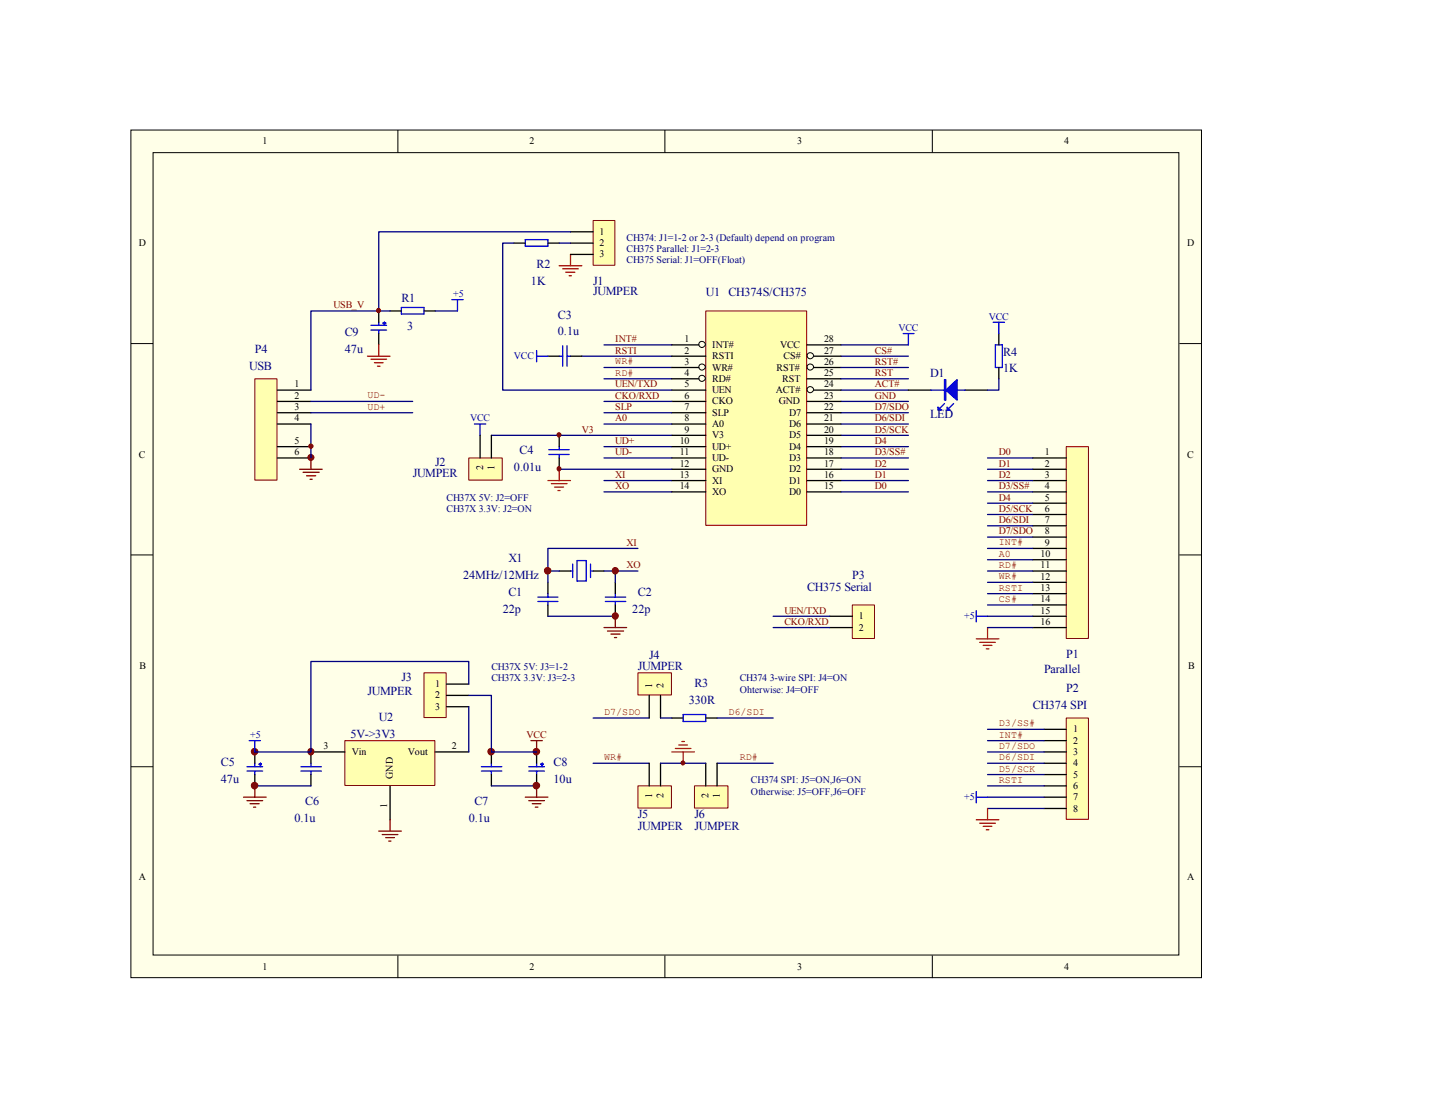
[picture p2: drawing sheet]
<svg xmlns="http://www.w3.org/2000/svg" width="279mm" height="216mm" viewBox="0 0 279 216" stroke-linecap="round" stroke-linejoin="round" font-family="sans-serif">
<path d="M25.5 25.3h208.4v165h-208.4z" fill="#ffffe8"/>
<g fill="none" stroke="#000" stroke-width=".19">
<path d="M25.5 25.3h208.4v165h-208.4zM29.8 29.7h199.7v156.2h-199.7zM77.5 25.3v4.4M129.5 25.3v4.4M181.5 25.3v4.4M25.5 66.9h4.3M229.6 66.9h4.4M25.5 108h4.3M229.6 108h4.4M25.5 149.3h4.3M229.6 149.3h4.4M77.5 186v4.4"/>
<path d="M129.5 186v4.4M181.5 186v4.4"/>
</g>
<g fill="none" stroke="#00f" stroke-width=".25">
<path d="M48.1 150.1h3M48.1 149.3h3M49.6 148.6v.7M49.6 150.1v.7M50.5 148.8l.2 .2 .2-.2M50.5 148.8h.4M50.7 148.6l-.2 .2M50.7 148.6l.2 .2M50.7 148.6v.7M58.6 150.1h4M58.6 149.3h4M60.5 148.6v.7"/>
<path d="M60.5 150.1v.7"/>
</g>
<path d="M49.6 146.4v2.2M49.6 150.8v2.2M60.5 146.4v2.2M60.5 150.8v2.2" fill="none" stroke="#000" stroke-width=".25"/>
<path d="M47.4 155.2h4.4M48.1 155.9h3M48.7 156.5h1.8M49.4 157.1h.4M49.6 153v2.2" fill="none" stroke="#800000" stroke-width=".25"/>
<path d="M67.2 144.3h17.5v8.6h-17.5z" fill="#ffffb0"/>
<path d="M67.1 144.2h17.6v8.7h-17.6z" fill="none" stroke="#800000" stroke-width=".19"/>
<path d="M60.5 146.4h6.6M75.9 153v6.6M84.8 146.4h6.5M95.7 146.4v2.2M95.7 150.8v2.2M104.5 146.4v2.2M104.5 150.8v2.2" fill="none" stroke="#000" stroke-width=".25"/>
<g fill="none" stroke="#00f" stroke-width=".25">
<path d="M93.7 150.1h4M93.7 149.3h4M95.7 148.6v.7M95.7 150.1v.7M103 150.1h3M103 149.3h3M104.5 148.6v.7M104.5 150.1v.7M105.3 148.8l.3 .2 .1-.2M105.3 148.8h.4M105.6 148.6l-.3 .2M105.6 148.6l.1 .2"/>
<path d="M105.6 148.6v.7"/>
</g>
<path d="M75.9 159.6v2.2M102.3 155.2h4.4M103 155.9h3M103.4 144.2h2.2M103.6 156.5h1.7M104.2 157.1h.5M104.5 144.2v2.2M104.5 153v2.2M73.7 161.8h4.4M74.4 162.5h3.1M75.1 163.1h1.7M75.7 163.7h.4" fill="none" stroke="#800000" stroke-width=".25"/>
<path d="M49.6 153h10.9M95.7 153h8.8" fill="none" stroke="#000080" stroke-width=".25"/>
<g fill="#800000" stroke="#800000" stroke-width=".19">
<circle cx="95.6" cy="146.3" r=".64"/>
<circle cx="49.6" cy="146.3" r=".64"/>
<circle cx="49.6" cy="152.9" r=".64"/>
<circle cx="104.4" cy="146.3" r=".64"/>
<circle cx="104.4" cy="152.9" r=".64"/>
<circle cx="60.5" cy="146.3" r=".61"/>
</g>
<path d="M49.7 73.8h4.2v19.7h-4.2z" fill="#ffffb0"/>
<path d="M49.6 73.7h4.3v19.8h-4.3z" fill="none" stroke="#800000" stroke-width=".19"/>
<g fill="none" stroke="#000" stroke-width=".25">
<path d="M100.1 47.3h2.2M106.7 47.3h2.2M54 75.9h6.5M54 78.1h6.5M75.9 60.5h2.2M82.5 60.5h2.3M106.7 69.3h2.2M111.1 69.3h2.2M54 80.3h6.5M54 82.5h6.5M54 87h6.5M54 89.2h6.5"/>
<path d="M108.9 84.8v2.2M108.9 89.2v2.2M106.7 113.4v2.2M106.7 117.8v2.2M108.9 111.2h2.2M115.5 111.2h2.1M119.8 113.4v2.2M119.8 117.8v2.2"/>
</g>
<path d="M58.3 91.4h4.4M59 91.9h3.1M59.7 92.6h1.8M60.4 93.3h.4M60.5 89.2v2.2M119.8 120v2.2M117.6 122.2h4.4M118.3 122.9h3.1M119 123.4h1.7M119.6 124.1h.5" fill="none" stroke="#800000" stroke-width=".25"/>
<g fill="none" stroke="#00f" stroke-width=".25">
<path d="M78.1 59.9h4.4v1.2h-4.4zM88 58.3h2.2M89.1 58.3v2.2M102.3 46.7h4.4v1.2h-4.4zM104.5 69.3h2.2M104.5 68.2v2.2M108.9 69.3h.7M109.6 67.3v4M110.4 69.3h.7M110.4 67.3v4M175.9 64.9h2.1M176.9 64.9v2.2"/>
<path d="M106.8 88.5h4M106.8 87.5h4M108.9 87v.5M108.9 88.5v.7M104.7 117.1h3.9M104.7 116.2h3.9M106.7 115.6v.6M106.7 117.1v.7M111.1 111.2h.4M111.5 109.8v2.6M112.4 109.1h1.7v4h-1.7zM115 109.8v2.6"/>
<path d="M115 111.2h.5M117.9 117.1h3.9M117.9 116.2h3.9M119.8 115.6v.6M119.8 117.1v.7M48.5 144.2h2.2M49.6 144.2v2.2"/>
</g>
<g fill="none" stroke="#000080" stroke-width=".25">
<path d="M60.5 78.1h19.8M75.9 60.5h-15.4v15.4M84.8 60.5h4.3M113.3 69.3h17.5M117.6 73.7h13.2M117.6 71.5h13.2M117.6 67.1h13.2M163.7 78.1h13.2M163.7 75.9h13.2M163.7 67.1h13.2M163.7 69.3h13.2M60.5 80.3h19.8"/>
<path d="M60.5 82.5v6.7M95.7 84.8h35.1M117.6 95.8h13.2M117.6 93.6h13.2M117.6 89.2h13.2M117.6 87h13.2M117.6 82.5h13.2M163.7 80.3h13.2M163.7 95.8h13.2M163.7 93.6h13.2M163.7 91.4h13.2M163.7 89.2h13.2"/>
<path d="M163.7 87h13.2M163.7 84.8h13.2M163.7 82.5h13.2M106.7 120h13.1M106.7 111.2h2.2M117.6 111.2h6.6M119.8 111.2v2.2M124.2 106.8h-17.5v6.6"/>
</g>
<g fill="#800000" stroke="#800000" stroke-width=".19">
<circle cx="119.8" cy="111.1" r=".61"/>
<circle cx="106.6" cy="111.1" r=".64"/>
<circle cx="119.8" cy="119.9" r=".61"/>
<circle cx="60.5" cy="89.1" r=".59"/>
</g>
<path d="M108.9 51.7h4.4M109.6 52.3h3M110.2 53h1.7M110.8 53.7h.5M111.1 49.5v2.2M106.7 93.6h4.4M107.4 94.1h3M107.9 94.8h1.8M108.6 95.5h.5M108.9 91.4v2.2" fill="none" stroke="#f00" stroke-width=".25"/>
<path d="M207.7 87h4.2v37.3h-4.2z" fill="#ffffb0"/>
<path d="M207.6 87h4.3v37.3h-4.3z" fill="none" stroke="#800000" stroke-width=".19"/>
<g fill="none" stroke="#000" stroke-width=".25">
<path d="M201.1 89.2h6.5M201.1 91.4h6.5M201.1 93.6h6.5M201.1 95.8h6.5M201.1 98h6.5M201.1 100.2h6.5M201.1 102.4h6.5M201.1 104.6h6.5M201.1 106.8h6.5M201.1 109h6.5M201.1 111.2h6.5M201.1 113.4h6.5"/>
<path d="M201.1 115.6h6.5M201.1 117.8h6.5M201.1 120h6.5M201.1 122.2h6.5"/>
</g>
<path d="M190.1 118.9v2.2M190.1 120h2.2" fill="none" stroke="#00f" stroke-width=".25"/>
<path d="M190.1 124.4h4.4M190.8 125.1h3M191.4 125.6h1.7M192 126.3h.5M192.3 122.2v2.2" fill="none" stroke="#f00" stroke-width=".25"/>
<g fill="none" stroke="#000080" stroke-width=".25">
<path d="M192.3 89.2h8.8M192.3 91.4h8.8M192.3 93.6h8.8M192.3 95.8h8.8M192.3 98h8.8M192.3 120h8.8M192.3 117.8h8.8M192.3 115.6h8.8M192.3 113.4h8.8M192.3 111.2h8.8M192.3 109h8.8M192.3 106.8h8.8"/>
<path d="M192.3 104.6h8.8M192.3 100.2h8.8M192.3 102.4h8.8M192.3 122.2h8.8"/>
</g>
<path d="M207.7 139.9h4.2v19.6h-4.2z" fill="#ffffb0"/>
<path d="M207.6 139.8h4.3v19.7h-4.3z" fill="none" stroke="#800000" stroke-width=".19"/>
<path d="M130.8 139.8h2.2M137.4 139.8h2.2M203.3 142h4.3M203.3 144.2h4.3M203.3 146.4h4.3M203.3 148.6h4.3M203.3 150.8h4.3M203.3 153h4.3M203.3 155.2h4.3M203.3 157.4h4.3" fill="none" stroke="#000" stroke-width=".25"/>
<path d="M115.5 139.8h10.9M139.6 139.8h10.9M115.5 148.6h10.9M139.6 148.6h10.9M192.3 142h11M192.3 144.2h11M192.3 146.4h11M192.3 148.6h11M192.3 150.8h11M192.3 153h11M192.3 155.2h11M192.3 157.4h11" fill="none" stroke="#000080" stroke-width=".25"/>
<path d="M133 139.1h4.4v1.4h-4.4zM190.1 154.1v2.2M190.1 155.2h2.2" fill="none" stroke="#00f" stroke-width=".25"/>
<path d="M130.8 146.4h4.4M131.5 145.7h3M132.2 145h1.7M132.8 144.4h.5M133 146.4v2.2M190.1 159.6h4.4M192.3 157.4v2.2M190.8 160.3h3M191.4 160.9h1.7M192 161.5h.5" fill="none" stroke="#f00" stroke-width=".25"/>
<path d="M166 117.9h4.3v6.4h-4.3z" fill="#ffffb0"/>
<path d="M165.9 117.8h4.4v6.5h-4.4z" fill="none" stroke="#800000" stroke-width=".19"/>
<path d="M161.5 120h4.4M161.5 122.2h4.4" fill="none" stroke="#000" stroke-width=".25"/>
<path d="M150.5 120h11M150.5 122.2h11" fill="none" stroke="#000080" stroke-width=".25"/>
<path d="M92.4 82.5h2.2M93.5 82.5v2.3" fill="none" stroke="#00f" stroke-width=".25"/>
<path d="M124.3 131.1h6.4v4.2h-6.4z" fill="#ffffb0"/>
<path d="M124.2 131h6.5v4.3h-6.5z" fill="none" stroke="#800000" stroke-width=".19"/>
<path d="M126.4 135.4v4.4M128.6 135.4v4.4" fill="none" stroke="#000" stroke-width=".25"/>
<path d="M124.3 153.1h6.4v4.2h-6.4z" fill="#ffffb0"/>
<path d="M124.2 153h6.5v4.3h-6.5z" fill="none" stroke="#800000" stroke-width=".19"/>
<path d="M126.4 148.6v4.4M128.6 148.6v4.4" fill="none" stroke="#000" stroke-width=".25"/>
<path d="M135.3 153.1h6.4v4.2h-6.4z" fill="#ffffb0"/>
<path d="M135.2 153h6.5v4.3h-6.5z" fill="none" stroke="#800000" stroke-width=".19"/>
<path d="M137.4 148.6v4.4M139.6 148.6v4.4" fill="none" stroke="#000" stroke-width=".25"/>
<path d="M128.6 148.6h8.8" fill="none" stroke="#000080" stroke-width=".25"/>
<path d="M82.6 131.1h4.3v8.6h-4.3z" fill="#ffffb0"/>
<path d="M82.5 131h4.4v8.7h-4.4z" fill="none" stroke="#800000" stroke-width=".19"/>
<path d="M73.7 60.5v2.2M73.7 64.9v2.2M87 133.2h4.3M87 135.4h4.3M87 137.6h4.3" fill="none" stroke="#000" stroke-width=".25"/>
<path d="M49.6 146.4h10.9M95.7 146.4h8.8" fill="none" stroke="#000080" stroke-width=".25"/>
<path d="M72.2 64.3h3.1M72.2 63.3h3.1M73.7 62.7v.6M73.7 64.3v.6M74.6 62.9l.2 .3 .3-.3M74.6 62.9h.5M74.8 62.7l-.2 .2M74.8 62.7l.3 .2M74.8 62.7v.6" fill="none" stroke="#00f" stroke-width=".25"/>
<path d="M71.5 69.3h4.4M72.2 69.9h3.1M72.9 70.6h1.7M73.5 71.3h.5M73.7 67.1v2.2" fill="none" stroke="#f00" stroke-width=".25"/>
<path d="M91.4 89.2h6.4v4.3h-6.4z" fill="#ffffb0"/>
<path d="M91.3 89.2h6.5v4.3h-6.5z" fill="none" stroke="#800000" stroke-width=".19"/>
<path d="M176.9 75.9h4.4M187.9 75.9h4.4M194.5 64.9v2.2M194.5 71.5v2.2M93.5 84.8v4.4M95.7 84.8v4.4" fill="none" stroke="#000" stroke-width=".25"/>
<path d="M181.3 75.9h6.6M183.9 78.6l-.9 .8M185.7 78.6l-.9 .8M193.4 62.7h2.2M193.8 67.1h1.4v4.4h-1.4zM194.5 62.7v2.2" fill="none" stroke="#00f" stroke-width=".25"/>
<g fill="#00f" stroke="#00f" stroke-width=".25">
<path d="M184.1 75.9l2.3-2v4z" fill-rule="evenodd"/>
<path d="M183.9 73.9h.2v4h-.2z" fill-rule="evenodd"/>
<path d="M182.6 79.2l.7 .6h-.7z" fill-rule="evenodd"/>
<path d="M184.4 79.2l.6 .6h-.6z" fill-rule="evenodd"/>
</g>
<path d="M194.5 73.7v2.2h-2.2" fill="none" stroke="#000080" stroke-width=".25"/>
<path d="M137.5 60.6h19.6v41.7h-19.6z" fill="#ffffb0"/>
<path d="M137.4 60.5h19.7v41.8h-19.7z" fill="none" stroke="#800000" stroke-width=".19"/>
<g fill="none" stroke="#000" stroke-width=".19">
<circle cx="136.7" cy="73.7" r=".62"/>
<circle cx="136.7" cy="67.1" r=".62"/>
<circle cx="136.7" cy="71.5" r=".62"/>
<circle cx="157.8" cy="75.9" r=".62"/>
<circle cx="157.8" cy="69.3" r=".62"/>
<circle cx="157.8" cy="71.5" r=".62"/>
</g>
<g fill="none" stroke="#000" stroke-width=".25">
<path d="M130.8 67.1h5.3M130.8 69.3h6.6M130.8 71.5h5.3M130.8 73.7h5.3M130.8 75.9h6.6M130.8 78.1h6.6M157.1 67.1h6.6M157.1 73.7h6.6M157.1 78.1h6.6M158.5 69.3h5.2M158.5 71.5h5.2M158.5 75.9h5.2"/>
<path d="M130.8 80.3h6.6M130.8 82.5h6.6M130.8 84.8h6.6M130.8 87h6.6M130.8 89.2h6.6M130.8 91.4h6.6M130.8 93.6h6.6M130.8 95.8h6.6M157.1 80.3h6.6M157.1 82.5h6.6M157.1 84.8h6.6M157.1 87h6.6"/>
<path d="M157.1 89.2h6.6M157.1 91.4h6.6M157.1 93.6h6.6M157.1 95.8h6.6"/>
</g>
<path d="M115.6 43h4.1v8.6h-4.1z" fill="#ffffb0"/>
<path d="M115.5 42.9h4.2v8.7h-4.2z" fill="none" stroke="#800000" stroke-width=".19"/>
<path d="M111.1 45.1h4.4M111.1 47.3h4.4M111.1 49.5h4.4" fill="none" stroke="#000" stroke-width=".25"/>
<path d="M100.1 47.3h-2.2v28.6h32.9M108.9 47.3h2.2M111.1 45.1h-37.4v15.4M117.6 78.1h13.2M163.7 71.5h13.2M163.7 73.7h13.2M108.9 91.4h21.9M117.6 80.3h13.2M91.3 135.4h4.4v11M91.3 133.2v-4.4h-30.8v17.6M91.3 137.6v8.8M128.6 139.8h2.2" fill="none" stroke="#000080" stroke-width=".25"/>
<g fill="#800000" stroke="#800000" stroke-width=".19">
<circle cx="60.5" cy="86.9" r=".42"/>
<circle cx="108.8" cy="84.7" r=".4"/>
<circle cx="108.8" cy="91.3" r=".4"/>
<circle cx="133" cy="148.5" r=".38"/>
<circle cx="73.7" cy="60.4" r=".4"/>
</g>
<g font-size="2.4" fill="#000080">
<text x="104.5" y="52.2">R2</text>
<text x="78.1" y="58.8">R1</text>
<text x="103.4" y="55.5">1K</text>
<text x="115.5" y="55.5">J1</text>
<text x="115.5" y="57.5">JUMPER</text>
<text x="137.4" y="57.7">U1 CH374S/CH375</text>
<text x="67.1" y="65.4">C9</text>
<text x="79.2" y="64.3">3</text>
<text x="108.6" y="62.1">C3</text>
<text x="108.6" y="65.2">0.1u</text>
<text x="48.5" y="72">USB</text>
<text x="49.6" y="68.7">P4</text>
<text x="67.1" y="68.7">47u</text>
<text x="195.3" y="69.3">R4</text>
<text x="181.1" y="73.3">D1</text>
<text x="195.3" y="72.5">1K</text>
<text x="181.1" y="81.4">LED</text>
<text x="101.2" y="88.5">C4</text>
<text x="80.3" y="92.9">JUMPER</text>
<text x="84.8" y="90.7">J2</text>
<text x="100.1" y="91.8">0.01u</text>
<text x="90.2" y="112.8">24MHz/12MHz</text>
<text x="99" y="109.4">X1</text>
<text x="165.9" y="112.8">P3</text>
<text x="97.9" y="119.4">22p</text>
<text x="99" y="116.1">C1</text>
<text x="123.1" y="119.4">22p</text>
<text x="124.2" y="116.1">C2</text>
<text x="157.1" y="115">CH375 Serial</text>
<text x="124.2" y="130.4">JUMPER</text>
<text x="126.4" y="128.4">J4</text>
<text x="203.3" y="131">Parallel</text>
<text x="207.6" y="128.2">P1</text>
<text x="71.5" y="135.2">JUMPER</text>
<text x="78.1" y="132.6">J3</text>
<text x="134.1" y="137">330R</text>
<text x="135.2" y="133.7">R3</text>
<text x="207.6" y="134.8">P2</text>
<text x="68.2" y="143.6">5V-&gt;3V3</text>
<text x="73.7" y="140.3">U2</text>
<text x="201.1" y="138.1">CH374 SPI</text>
<text x="43" y="149.1">C5</text>
<text x="107.8" y="149.1">C8</text>
<text x="43" y="152.4">47u</text>
<text x="107.8" y="152.4">10u</text>
<text x="57.3" y="160.1">0.1u</text>
<text x="59.4" y="156.8">C6</text>
<text x="91.3" y="160.1">0.1u</text>
<text x="92.4" y="156.8">C7</text>
<text x="124.2" y="159.2">J5</text>
<text x="124.2" y="161.6">JUMPER</text>
<text x="135.2" y="159.2">J6</text>
<text x="135.2" y="161.6">JUMPER</text>
</g>
<g font-size="1.9">
<text x="51.1" y="28.1">1</text>
<text x="103.1" y="28.1">2</text>
<text x="155.2" y="28.1">3</text>
<text x="207.2" y="28.1">4</text>
<text x="27" y="47.9">D</text>
<text x="116.8" y="45.7">1</text>
<text x="116.8" y="47.9">2</text>
<text x="231.1" y="47.9">D</text>
<text x="116.8" y="50.1">3</text>
<text x="133.3" y="66.6">1</text>
<text x="133.3" y="68.8">2</text>
<text x="133.3" y="71">3</text>
<text x="138.7" y="67.7">INT#</text>
<text x="138.7" y="69.9">RSTI</text>
<text x="151.9" y="67.7">VCC</text>
<text x="152.6" y="69.9">CS#</text>
<text x="160.4" y="66.6">28</text>
<text x="160.4" y="71">26</text>
<text x="160.4" y="68.8">27</text>
<text x="57.3" y="75.4">1</text>
<text x="57.3" y="77.6">2</text>
<text x="133.3" y="73.2">4</text>
<text x="133.3" y="75.4">5</text>
<text x="133.3" y="77.6">6</text>
<text x="138.7" y="72.1">WR#</text>
<text x="138.7" y="74.3">RD#</text>
<text x="138.7" y="76.5">UEN</text>
<text x="151" y="76.5">ACT#</text>
<text x="151.2" y="72.1">RST#</text>
<text x="152.3" y="74.3">RST</text>
<text x="160.4" y="75.4">24</text>
<text x="160.4" y="77.6">23</text>
<text x="160.4" y="73.2">25</text>
<text x="57.3" y="79.8">3</text>
<text x="57.3" y="82">4</text>
<text x="133.3" y="79.8">7</text>
<text x="133.3" y="82">8</text>
<text x="138.7" y="80.9">SLP</text>
<text x="138.7" y="83.1">A0</text>
<text x="138.7" y="78.7">CKO</text>
<text x="151.6" y="78.7">GND</text>
<text x="153.7" y="83.1">D6</text>
<text x="153.7" y="80.9">D7</text>
<text x="160.4" y="82">21</text>
<text x="160.4" y="79.8">22</text>
<text x="27" y="89.1">C</text>
<text x="57.3" y="86.4">5</text>
<text x="57.3" y="88.6">6</text>
<text x="132.3" y="86.4">10</text>
<text x="132.3" y="88.6">11</text>
<text x="133.3" y="84.2">9</text>
<text x="138.7" y="85.3">V3</text>
<text x="138.7" y="87.5">UD+</text>
<text x="138.7" y="89.7">UD-</text>
<text x="153.7" y="85.3">D5</text>
<text x="153.7" y="87.5">D4</text>
<text x="153.7" y="89.7">D3</text>
<text x="160.4" y="84.2">20</text>
<text x="160.4" y="86.4">19</text>
<text x="160.4" y="88.6">18</text>
<text x="203.5" y="88.6">1</text>
<text x="231.1" y="89.1">C</text>
<text x="94.1" y="91.5" transform="rotate(-90 94.1 91.5)">2</text>
<text x="96.3" y="91.5" transform="rotate(-90 96.3 91.5)">1</text>
<text x="132.3" y="90.8">12</text>
<text x="132.3" y="95.2">14</text>
<text x="132.3" y="93">13</text>
<text x="138.7" y="91.9">GND</text>
<text x="138.7" y="94.1">XI</text>
<text x="153.7" y="91.9">D2</text>
<text x="153.7" y="94.1">D1</text>
<text x="160.4" y="90.8">17</text>
<text x="160.4" y="93">16</text>
<text x="160.4" y="95.2">15</text>
<text x="203.5" y="90.8">2</text>
<text x="203.5" y="93">3</text>
<text x="203.5" y="95.2">4</text>
<text x="138.7" y="96.4">XO</text>
<text x="153.7" y="96.4">D0</text>
<text x="203.5" y="97.5">5</text>
<text x="203.5" y="99.7">6</text>
<text x="203.5" y="101.9">7</text>
<text x="203.5" y="104.1">8</text>
<text x="203.5" y="106.3">9</text>
<text x="202.6" y="108.5">10</text>
<text x="202.6" y="110.7">11</text>
<text x="202.6" y="112.9">12</text>
<text x="202.6" y="115.1">13</text>
<text x="202.6" y="117.3">14</text>
<text x="202.6" y="119.5">15</text>
<text x="167.2" y="120.6">1</text>
<text x="167.2" y="122.8">2</text>
<text x="202.6" y="121.7">16</text>
<text x="27.2" y="130.2">B</text>
<text x="231.3" y="130.2">B</text>
<text x="84.8" y="133.8">1</text>
<text x="84.8" y="136">2</text>
<text x="127" y="134" transform="rotate(-90 127 134)">1</text>
<text x="129.2" y="134" transform="rotate(-90 129.2 134)">2</text>
<text x="84.8" y="138.2">3</text>
<text x="209" y="142.6">1</text>
<text x="63" y="145.9">3</text>
<text x="68.5" y="147">Vin</text>
<text x="79.4" y="147">Vout</text>
<text x="88" y="145.9">2</text>
<text x="209" y="144.8">2</text>
<text x="209" y="147">3</text>
<text x="209" y="149.2">4</text>
<text x="76.5" y="151.6" transform="rotate(-90 76.5 151.6)">GND</text>
<text x="127" y="155.4" transform="rotate(-90 127 155.4)">1</text>
<text x="129.2" y="155.4" transform="rotate(-90 129.2 155.4)">2</text>
<text x="137.9" y="155.4" transform="rotate(-90 137.9 155.4)">2</text>
<text x="140.1" y="155.4" transform="rotate(-90 140.1 155.4)">1</text>
<text x="209" y="151.4">5</text>
<text x="209" y="153.6">6</text>
<text x="209" y="155.8">7</text>
<text x="75.4" y="157.4" transform="rotate(-90 75.4 157.4)">1</text>
<text x="209" y="158">8</text>
<text x="27" y="171.4">A</text>
<text x="231.1" y="171.4">A</text>
<text x="51.1" y="188.8">1</text>
<text x="103.1" y="188.8">2</text>
<text x="155.2" y="188.8">3</text>
<text x="207.2" y="188.8">4</text>
</g>
<g font-size="1.9" fill="#000080">
<text x="122" y="46.8">CH374: J1=1-2 or 2-3 (Default) depend on program</text>
<text x="122" y="49">CH375 Parallel: J1=2-3</text>
<text x="122" y="51.2">CH375 Serial: J1=OFF(Float)</text>
<text x="87" y="99.7">CH37X 3.3V: J2=ON</text>
<text x="87" y="97.5">CH37X 5V: J2=OFF</text>
<text x="95.7" y="130.5">CH37X 5V: J3=1-2</text>
<text x="95.7" y="132.7">CH37X 3.3V: J3=2-3</text>
<text x="144" y="132.7">CH374</text>
<text x="144" y="134.9">Ohterwise: J4=OFF</text>
<text x="149.9" y="132.7">3-wire SPI: J4=ON</text>
<text x="146.2" y="152.5">CH374 SPI: J5=ON,J6=ON</text>
<text x="146.2" y="154.7">Otherwise: J5=OFF,J6=OFF</text>
</g>
<g font-size="1.9" fill="#00f">
<text x="88.2" y="57.8">+5</text>
<text x="174.9" y="64.4">VCC</text>
<text x="192.5" y="62.2">VCC</text>
<text x="100.1" y="69.9">VCC</text>
<text x="91.5" y="82">VCC</text>
<text x="187.7" y="120.6">+5</text>
<text x="48.7" y="143.7">+5</text>
<text x="187.7" y="155.8">+5</text>
</g>
<g font-size="1.9" fill="#800000">
<text x="64.9" y="60">USB_V</text>
<text x="119.8" y="71">WR#</text>
<text x="119.8" y="66.6">INT#</text>
<text x="119.8" y="68.8">RSTI</text>
<text x="170.3" y="68.8">CS#</text>
<text x="170.3" y="71">RST#</text>
<text x="71.5" y="77.6">UD-</text>
<text x="119.8" y="73.2">RD#</text>
<text x="119.8" y="75.4">UEN/TXD</text>
<text x="119.8" y="77.6">CKO/RXD</text>
<text x="170.3" y="75.4">ACT#</text>
<text x="170.3" y="73.2">RST</text>
<text x="170.3" y="77.6">GND</text>
<text x="71.5" y="79.8">UD+</text>
<text x="119.8" y="82">A0</text>
<text x="119.8" y="79.8">SLP</text>
<text x="170.3" y="82">D6/SDI</text>
<text x="170.3" y="79.8">D7/SDO</text>
<text x="113.3" y="84.2">V3</text>
<text x="119.8" y="88.6">UD-</text>
<text x="119.8" y="86.4">UD+</text>
<text x="170.3" y="88.6">D3/SS#</text>
<text x="170.3" y="86.4">D4</text>
<text x="170.3" y="84.2">D5/SCK</text>
<text x="194.5" y="88.6">D0</text>
<text x="119.8" y="93">XI</text>
<text x="119.8" y="95.2">XO</text>
<text x="170.3" y="95.2">D0</text>
<text x="170.3" y="93">D1</text>
<text x="170.3" y="90.8">D2</text>
<text x="194.5" y="90.8">D1</text>
<text x="194.5" y="93">D2</text>
<text x="194.5" y="95.2">D3/SS#</text>
<text x="194.5" y="97.5">D4</text>
<text x="194.5" y="99.7">D5/SCK</text>
<text x="194.5" y="101.9">D6/SDI</text>
<text x="122" y="106.3">XI</text>
<text x="194.5" y="106.2">INT#</text>
<text x="194.5" y="104.1">D7/SDO</text>
<text x="122" y="110.7">XO</text>
<text x="194.5" y="110.6">RD#</text>
<text x="194.5" y="112.8">WR#</text>
<text x="194.5" y="108.4">A0</text>
<text x="152.7" y="119.5">UEN/TXD</text>
<text x="194.5" y="115">RSTI</text>
<text x="194.5" y="117.2">CS#</text>
<text x="152.7" y="121.7">CKO/RXD</text>
<text x="102.5" y="143.7">VCC</text>
<text x="117.6" y="139.2">D7/SDO</text>
<text x="141.8" y="139.2">D6/SDI</text>
<text x="194.5" y="141.4">D3/SS#</text>
<text x="194.5" y="143.6">INT#</text>
<text x="117.6" y="148">WR#</text>
<text x="144" y="148">RD#</text>
<text x="194.5" y="145.8">D7/SDO</text>
<text x="194.5" y="148">D6/SDI</text>
<text x="194.5" y="152.4">RSTI</text>
<text x="194.5" y="150.2">D5/SCK</text>
</g>
</svg>
